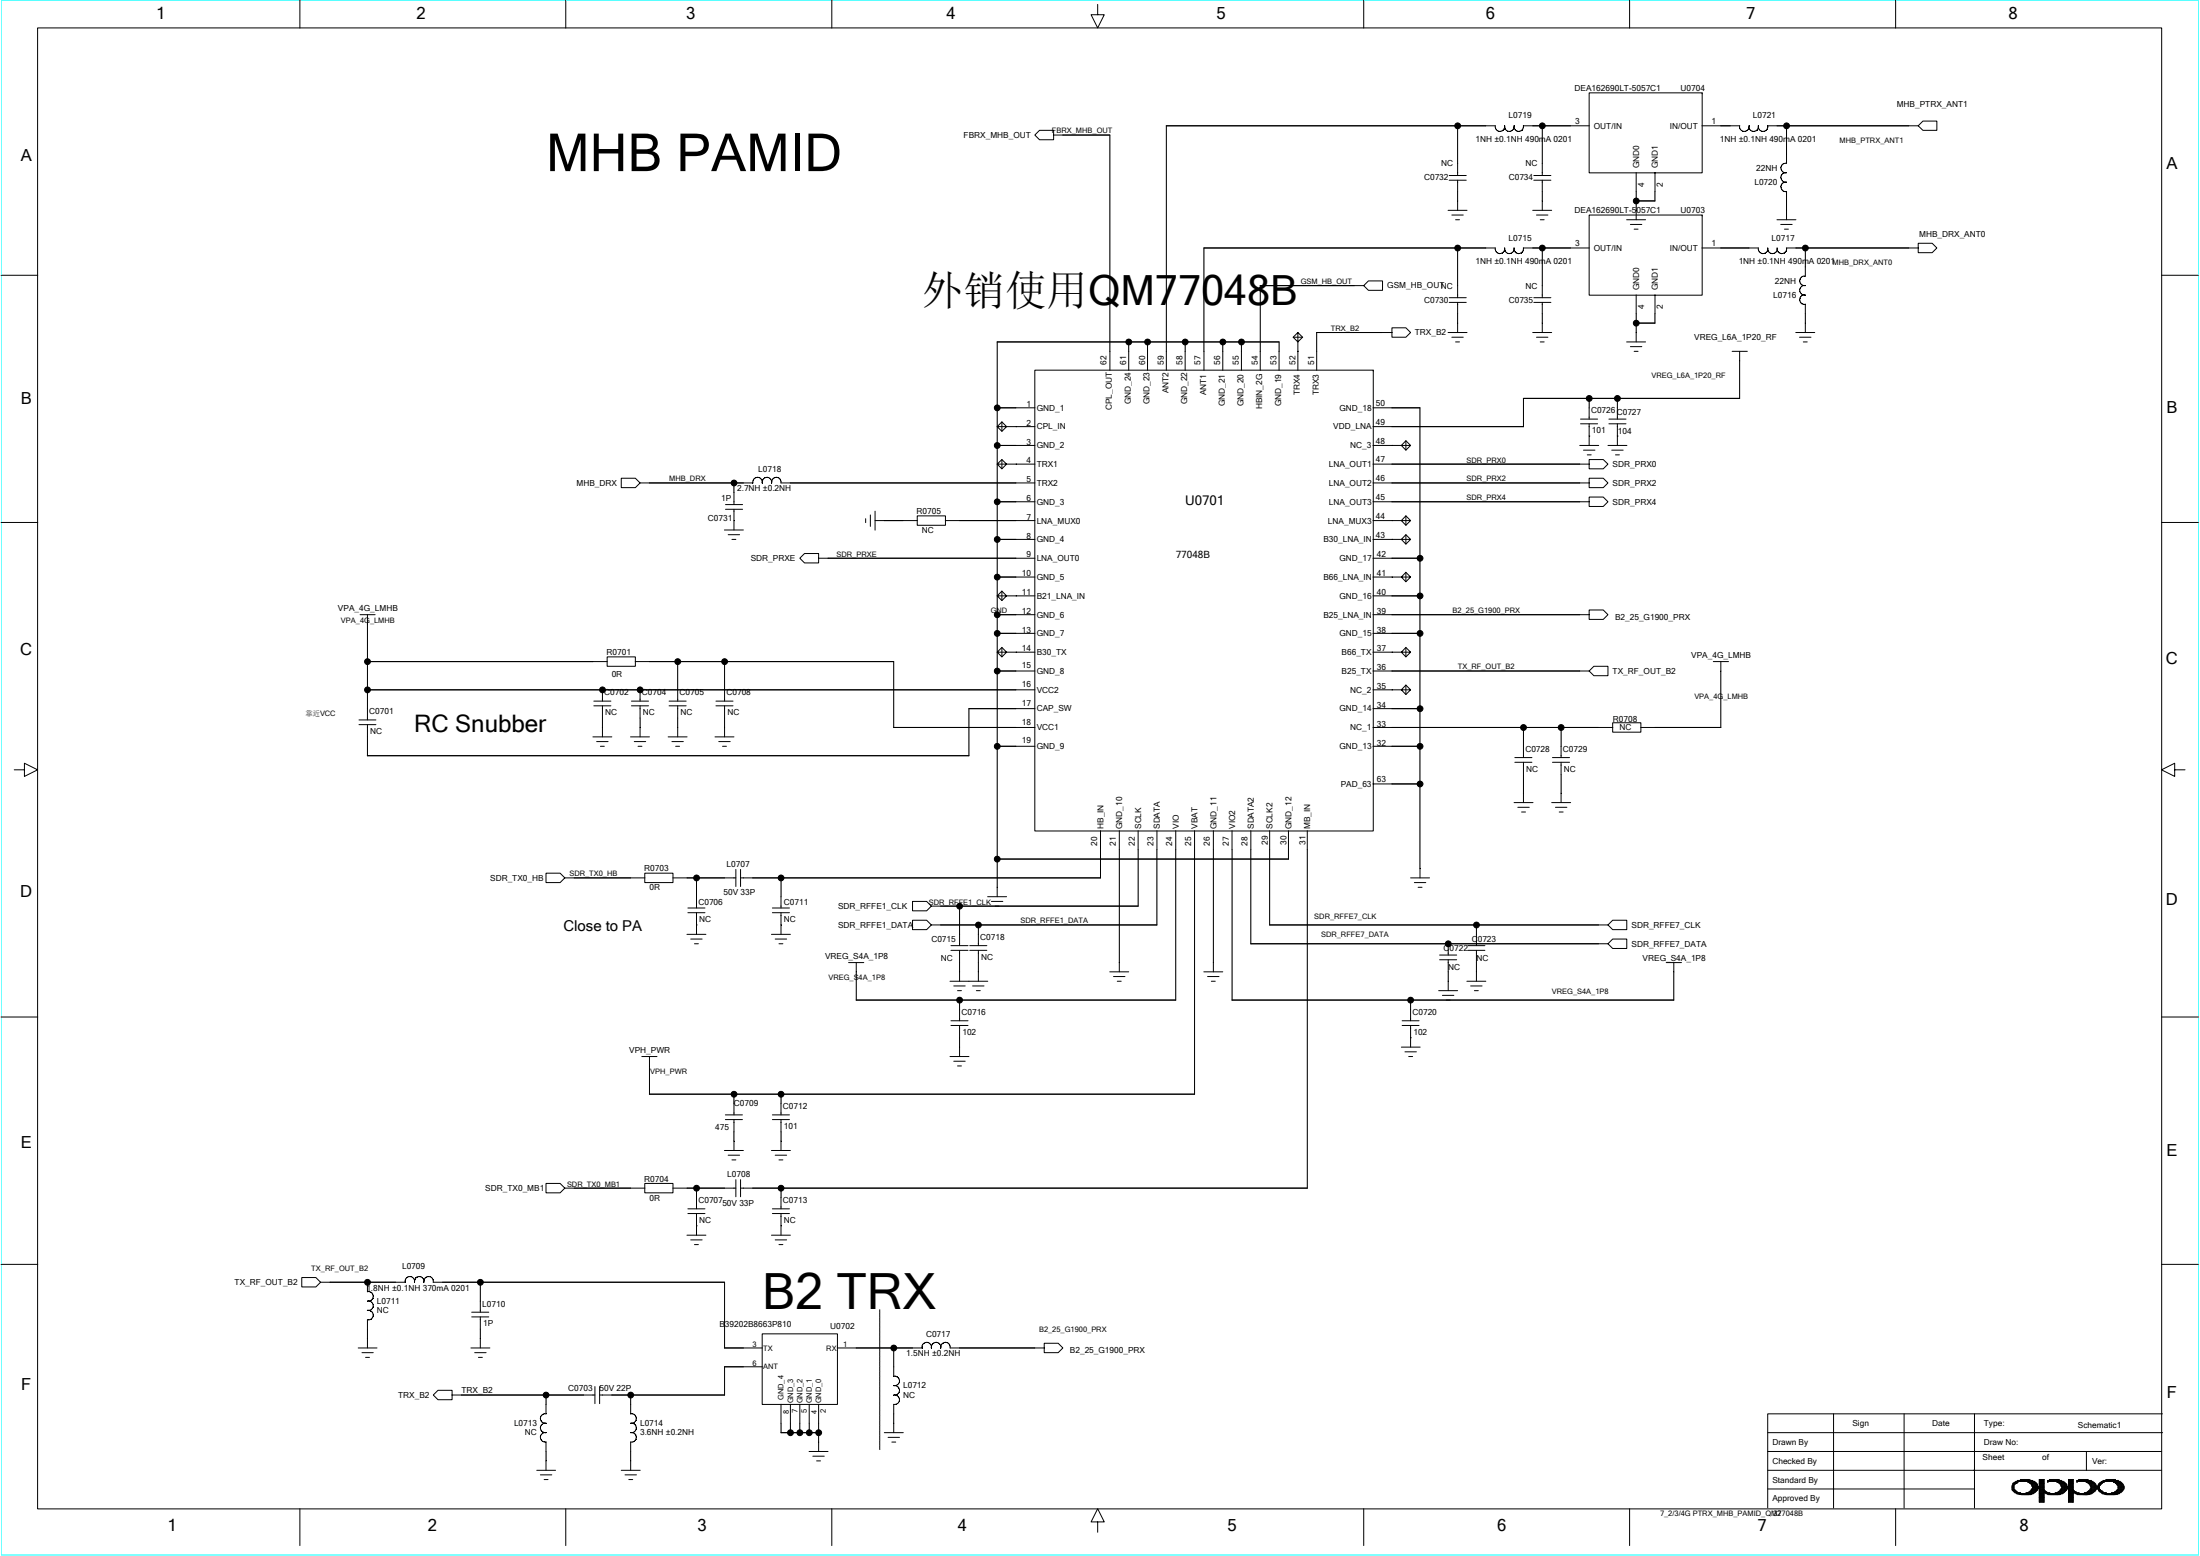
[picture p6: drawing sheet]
<svg xmlns="http://www.w3.org/2000/svg" width="297mm" height="210mm" viewBox="0 0 297 210" stroke-linecap="round" stroke-linejoin="round" font-family="sans-serif">
<path d="M.1 0h296.8v209.8h-296.8z" fill="none" stroke="#0ff" stroke-width=".14"/>
<g fill="none" stroke="#000" stroke-width=".14">
<path d="M40.5 -.1v3.9M76.4 -.1v3.9M112.3 -.1v3.9M184.1 -.1v3.9M220 -.1v3.9M255.9 -.1v3.9M5.1 3.8h286.8v199.8h-286.8zM140.4 17.6h1.9v1.3h-1.9l-.7-.7zM142.2 18.2h7.7v31.8M148.2 .6v1.4h.9l-.9 1.8-.9-1.8h.9M196.8 17v6.7M201.9 17v.2"/>
<path d="M201.9 17h-44.4v33M203.2 17a.64 .64 0 0 1-.6 .7 .64 .64 0 0 1-.7-.6M204.4 17v.2M204.4 17.1a.64 .64 0 0 1-.6 .6 .64 .64 0 0 1-.6-.6M205.7 17h8.9M205.7 17a.64 .64 0 0 1-.5 .7 .64 .64 0 0 1-.8-.6M208.2 17v6.7M214.6 12.5h15.2v10.8h-15.2zM229.8 12.5h.1M236.2 17a.64 .64 0 0 1-.7 .7 .64 .64 0 0 1-.6-.7h-5.1M236.2 17a.64 .64 0 0 0 .6 .7 .64 .64 0 0 0 .6-.7v.2M238.7 17h20.3"/>
<path d="M238.7 17a.64 .64 0 0 1-.6 .7 .64 .64 0 0 1-.7-.6M241.2 17v5.1l-.2-.1M259 17l.6-.7h1.9v1.3h-1.9zM.1 37.1h5M162.5 33.5h39.4M162.6 33.5v16.5M170.2 38.5v11.5M184.1 38.5l.7-.6h1.9v1.3h-1.9zM184.1 38.5h-14M195.5 28.4h2.6M195.7 23.7h2.3M195.7 24.3h2.3"/>
<path d="M196 29h1.6M196.5 29.7h.6M196.8 24.3v4.1M196.8 33.5v6.7M201.9 33.5v.2M203.2 33.4a.64 .64 0 0 1-.6 .8 .64 .64 0 0 1-.7-.6M204.4 33.4v.3M204.4 33.5a.64 .64 0 0 1-.6 .7 .64 .64 0 0 1-.6-.6M205.7 33.5h8.9M205.7 33.4a.64 .64 0 0 1-.5 .8 .64 .64 0 0 1-.8-.6M206.9 28.4h2.6M207.1 23.7h2.3"/>
<path d="M207.1 24.3h2.3M207.5 29h1.5M208 29.7h.5M208.2 24.3v4.1M208.2 33.5v6.7M214.6 29h15.2v10.8h-15.2zM219.6 29.7h2.6M220.1 30.3h1.6M220.6 30.9h.6M220.9 27.1h2.6M220.9 23.3v6.4M220.9 39.8v6.3"/>
<path d="M223.5 23.3v3.8M223.5 39.8v3.8h-2.6M229.8 33.5h7.6M229.8 29h.1M237.4 33.5v.2M237.4 33.6a.64 .64 0 0 0 .7 .6 .64 .64 0 0 0 .6-.7v.2M238.7 33.6a.64 .64 0 0 0 .7 .6 .64 .64 0 0 0 .5-.7v.2M239.9 29.7h2.6M240.4 30.3h1.6M240.9 30.9h.6M241 23.3a.64 .64 0 0 0-.5 .7 .64 .64 0 0 0 .7 .6h-.2M241 24.6a.64 .64 0 0 0-.5 .7 .64 .64 0 0 0 .7 .5"/>
<path d="M241 22a.64 .64 0 0 0-.5 .8 .64 .64 0 0 0 .7 .5h-.2M241.2 33.5h17.8M241.2 25.8v3.9M241.2 33.5a.64 .64 0 0 1-.5 .7 .64 .64 0 0 1-.8-.6M243.8 37.3a.65 .65 0 0 0-.8 .6 .65 .65 0 0 0 .8 .6M243.8 33.5v3.8M243.8 39.8a.64 .64 0 0 0-.8 .6 .64 .64 0 0 0 .8 .7M243.8 38.5a.65 .65 0 0 0-.8 .7 .65 .65 0 0 0 .8 .6M259 32.8h1.9l.6 .7-.6 .6h-1.9zM291.8 37.1h5M134.6 46.1h38.1v3.9M134.6 55h5.1"/>
<path d="M134.6 57.6l.7-.7 .6 .7-.6 .6-.7-.6h5.1M134.6 46.1v74.9M135.3 56.9v1.3M139.7 50h45.7v62.1h-45.7zM152.4 46.1v3.9M154.9 46.1v3.9M160 46.1v3.9M165.1 46.1v3.9M167.6 46.1v3.9M174.6 45.5h1.3M175.2 44.9l.7 .6-.7 .6-.6-.6 .6-.6v1.2M175.2 46.1v3.9"/>
<path d="M177.8 44.9h10.2M177.8 44.9v5.1M185.4 55h6.3v63.5M185.4 50h.1M187.9 44.2h1.9l.7 .7-.7 .6h-1.9zM189.8 59.5v1.2M195.5 44.9h2.6M195.7 40.2h2.3M195.7 40.8h2.3M196 45.5h1.6M196.5 46.1h.6M196.8 40.8v4.1"/>
<path d="M205.7 53.8v3.8h-20.3M206.9 44.9h2.6M207.1 40.2h2.3M207.1 40.8h2.3M207.5 45.5h1.5M208 46.1h.5M208.2 40.8v4.1M213.4 57.2h2.3M213.4 56.6h2.3M214.6 53.8v2.8M214.6 57.2v2.9M217.2 57.2h2.3"/>
<path d="M217.2 56.6h2.3M218.4 53.8v2.8M218.4 57.2v2.9M219.6 46.1h2.6M220.1 46.8h1.6M220.6 47.4h.6M233.9 47.4h2M234.9 47.4v6.4h-29.2M242.5 44.9h2.5M243 45.5h1.5M243.5 46.1h.5M243.8 41v3.9"/>
<path d="M.1 70.5h5M83.9 64.5h1.9l.6 .7-.6 .6h-1.9zM86.4 65.2h15.3M97.8 71.5h2.6M98 68.1h2.3M98 68.7h2.3M98.3 72.2h1.6M98.8 72.8h.6M99.1 65.2v2.9M99.1 68.7v2.8M105.4 65.2h34.3M105.4 65v.2"/>
<path d="M105.4 65a.64 .64 0 0 0-.7-.6 .64 .64 0 0 0-.5 .8 .65 .65 0 0 0-.7-.8 .65 .65 0 0 0-.6 .8 .65 .65 0 0 0-.6-.8 .65 .65 0 0 0-.7 .8M108.6 74.7h1.9v1.3h-1.9l-.6-.7zM116.9 70v.5M117.5 69.5v1.5M118.1 70.3h5.8M118.1 69v2.5M123.8 69.6h3.9v1.3h-3.9zM127.6 70.3h12.1M134.6 67.7h5.1M134.6 60.1h5.1M134.6 77.9h5.1M134.6 72.8h5.1"/>
<path d="M134.6 62.6l.7-.6 .6 .6-.6 .7-.7-.7h5.1M135.3 62v1.3M135.3 79.8v1.2M139.7 75.3h-29.2M185.4 62.6h29.2M185.4 75.3h6.3M185.4 65.2h29.2M185.4 67.7h29.2M185.4 60.1h3.8M185.4 77.9h3.8M185.4 72.8h3.8M185.4 70.3h3.8"/>
<path d="M189.2 77.9h1.3l-.7 .6-.6-.6 .6-.7 .7 .7M189.2 72.8h1.3l-.7 .6-.6-.6 .6-.6 .7 .6M189.2 70.3h1.3l-.7 .6-.6-.6 .6-.7 .7 .7M189.2 60.1h1.3l-.7 .6-.6-.6 .6-.6 .7 .6M189.8 69.6v1.3M189.8 72.1v1.3M189.8 77.2v1.3M213.3 60.1h2.6M213.8 60.7h1.5M214.3 61.4h.5M214.6 62h1.9l.6 .6-.6 .7h-1.9zM214.6 64.5h1.9l.6 .7-.6 .6h-1.9z"/>
<path d="M214.6 67.1h1.9l.6 .6-.6 .6h-1.9zM217.1 60.1h2.6M217.6 60.7h1.6M218.1 61.4h.5M291.8 70.5h5M48.5 97.8h2.3M48.5 97.2h2.3M48.6 83h2M49.6 89.3h32.4M49.6 93.1h90.1M49.6 83v14.2M49.6 97.8v4.2"/>
<path d="M80 99.4h2.6M80.2 95.2h2.3M80.2 94.6h2.3M81.3 93.1v1.5M81.3 95.2v4.2M82 88.6h3.8v1.3h-3.8zM85.1 99.4h2.6M85.3 95.2h2.3M85.3 94.6h2.3M85.8 89.3h34.9v8.9M86.4 93.1v1.5M86.4 95.2v4.2"/>
<path d="M90.2 99.4h2.6M90.3 95.2h2.3M90.3 94.6h2.3M91.5 89.3v5.3M91.5 95.2v4.2M96.5 99.4h2.6M96.7 95.2h2.3M96.7 94.6h2.3M97.8 89.3v5.3M97.8 95.2v4.2M120.6 98.2h19.1M130.8 95.6h8.9"/>
<path d="M130.8 95.6v6.4M134.6 83h5.1M134.6 90.6h5.1M134.6 85.5h5.1M134.6 80.4l.7-.6 .6 .6-.6 .6-.7-.6h5.1M134.6 88l.7-.6 .6 .6-.6 .6-.7-.6h5.1M135.3 87.4v1.2M185.4 83h29.2M185.4 90.6h29.2M185.4 98.2h32.4M185.4 93.1h3.8M185.4 85.5h6.3"/>
<path d="M185.4 80.4h6.3M185.4 95.6h6.3M185.4 88h3.8M189.2 93.1h1.3l-.7 .6-.6-.6 .6-.6 .7 .6M189.2 88h1.3l-.7 .6-.6-.6 .6-.6 .7 .6M189.8 87.4v1.2M189.8 92.4v1.3M205.7 98.2v4M210.8 98.2v4M214.6 90.6l.6-.7h1.9v1.3h-1.9zM214.6 82.3h1.9l.6 .7-.6 .6h-1.9zM217.7 97.5h3.8v1.3h-3.8z"/>
<path d="M221.5 98.2h10.8M231.3 89.3h2.1M232.3 89.3v8.9M1.9 103.9h1.4v-.9l1.8 .9-1.8 .9v-.9M49.6 102h81.2M73.7 117.8h1.9l.7 .7-.7 .6h-1.9zM76.2 118.5h10.9M80.6 100.1h1.5M81.1 100.7h.5M85.6 100.1h1.6M86.1 100.7h.6M87.1 117.8h3.8v1.3h-3.8z"/>
<path d="M90.7 100.1h1.6M90.8 118.5h8.6M91.2 100.7h.6M94 118.5v4M97 100.1h1.6M97.6 100.7h.5M99.4 117.3v2.3M100 117.3v2.3M105.4 118.5v4M134.6 100.7h5.1M148.6 112.1v6.4h-48.6M151.1 112.1v19"/>
<path d="M153.7 112.1v10.2h-28M156.2 112.1v12.7M158.7 112.1v22.9M161.3 112.1v35.6M163.8 112.1v19M166.3 112.1v22.9M168.9 112.1v15.3M171.4 112.1v12.7M174 112.1v3.9l-39.4-.1M176.5 112.1v48.3M185.4 100.7h6.3M185.4 105.8h6.3"/>
<path d="M190.5 118.5h2.5M191 119.1h1.5M191.5 119.7h.5M204.4 108.3h2.6M204.5 102.9h2.3M204.5 102.2h2.3M204.9 108.9h1.6M205.4 109.6h.6M205.7 102.9v5.4M209.5 108.3h2.6M209.6 102.9h2.3M209.6 102.2h2.3"/>
<path d="M210 108.9h1.6M210.5 109.6h.5M210.8 102.9v5.4M293.6 103.9v-.9l-1.8 .9 1.8 .9v-.9h1.4M.1 137.2h5M92.7 126.1h2.6M92.9 123.2h2.3M92.9 122.5h2.3M93.3 126.7h1.5M93.8 127.4h.5M94 123.2v2.9M104.2 126.1h2.5"/>
<path d="M104.3 123.2h2.3M104.3 122.5h2.3M104.7 126.7h1.5M105.2 127.4h.5M105.4 123.2v2.9M114.6 129.9h2M115.6 135h43.1M115.6 129.9v5.1M123.2 121.6h1.9l.6 .7-.6 .6h-1.9zM123.2 124.2h1.9l.6 .6-.6 .7h-1.9zM125.7 124.8h30.5M128.3 132.4h5.1"/>
<path d="M128.4 128.2h2.3M128.4 127.6h2.3M128.4 138.4h2.3M128.4 137.8h2.3M128.8 133.1h1.5M129.3 133.7h.5M129.6 128.2v4.2M129.6 122.3v5.3M129.6 135v2.8M129.6 138.4v4.2M130.9 128.2h2.3M130.9 127.6h2.3"/>
<path d="M131.3 133.1h1.6M131.8 133.7h.6M132.1 124.8v2.8M132.1 128.2v4.2M133.3 121h2.6M133.9 121.6h1.5M149.8 131.1h2.6M150.3 131.8h1.6M150.9 132.4h.5M162.5 131.1h2.6M163 131.8h1.6M163.6 132.4h.5"/>
<path d="M166.3 135h59.7M189.3 138.4h2.3M189.3 137.8h2.3M190.5 135v2.8M190.5 138.4v2.9M194.2 133.7h2.6M194.4 129.5h2.3M194.4 128.9h2.3M194.8 134.3h1.5M195.5 127.4v1.5M195.5 129.5v4.2M198.1 132.4h2.5"/>
<path d="M198.2 128.2h2.3M198.2 127.6h2.3M198.6 133.1h1.5M199.1 133.7h.5M199.3 124.8v2.8M199.3 128.2v4.2M217.1 124.8l.6-.6h1.9v1.3h-1.9zM217.1 127.4l.6-.7h1.9v1.3h-1.9zM217.1 124.8h-45.7M217.1 127.4h-48.2M225 129.9h2M226 129.9v5.1"/>
<path d="M291.8 137.2h5M73.7 159.7h1.9l.7 .6-.7 .7h-1.9zM86.7 142.6h2M87.1 159.7h3.8v1.3h-3.8zM87.7 147.7h73.6M87.7 142.6v5.1M97.8 155.3h2.6M97.9 151.1h2.3M97.9 150.5h2.3M98.3 155.9h1.6M98.8 156.5h.6M99.1 147.7v2.8"/>
<path d="M99.1 151.1v4.2M99.4 159.2v2.3M100 159.2v2.3M104.2 155.3h2.5M104.3 151.1h2.3M104.3 150.5h2.3M104.7 155.9h1.5M105.2 156.5h.5M105.4 147.7v2.8M105.4 151.1v4.2M128.3 142.6h2.5M128.8 143.2h1.5"/>
<path d="M129.3 143.8h.5M189.2 141.3h2.5M189.7 141.9h1.5M190.2 142.6h.5M.1 170.6h5M40.7 172.4h1.9l.7 .6-.7 .7h-1.9zM43.3 173h11.4M49.6 176.8a.64 .64 0 0 1 .8 .6 .64 .64 0 0 1-.8 .7v3.8M49.6 173v1.3M49.6 174.3a.64 .64 0 0 1 .8 .5 .64 .64 0 0 1-.6 .8M49.8 175.6h-.2a.64 .64 0 0 1 .8 .6 .64 .64 0 0 1-.8 .6M56 173a.65 .65 0 0 0-.7-.7 .65 .65 0 0 0-.6 .8"/>
<path d="M56.4 172.3a.65 .65 0 0 1 .8 .7M56.5 172.3a.69 .69 0 0 0-.5 .8M57.7 172.3a.63 .63 0 0 1 .8 .5M57.7 172.3a.69 .69 0 0 0-.5 .8M58.5 172.8v.2h39.3v8.9M63.7 177.7h2.3M63.7 177.1h2.3M64.9 173v4.1M64.9 177.7v4.2M87.1 160.3h-10.9M90.8 160.3h8.6M92.7 166.7h2.6"/>
<path d="M92.9 163.8h2.3M92.9 163.1h2.3M93.3 167.3h1.5M93.8 168h.5M94 163.8v2.9M94 160.3v2.8M100 160.3h76.5M104.2 166.7h2.5M104.3 163.8h2.3M104.3 163.1h2.3M104.7 167.3h1.5M105.2 168h.5"/>
<path d="M105.4 163.8v2.9M105.4 160.3v2.8M118.8 176.7v19M291.8 170.6h5M48.4 181.9h2.5M48.9 182.5h1.5M49.4 183.2h.5M59.1 187.6h1.9v1.3h-1.9l-.6-.6zM61 188.3h19.3M63.6 181.9h2.5M64.1 182.5h1.5M64.6 183.2h.5"/>
<path d="M72.5 198.4h2.5M73 199h1.5M73.5 199.7h.5M73.6 193.3a.65 .65 0 0 0-.6 .8 .65 .65 0 0 0 .7 .5M73.6 193.3h.1M73.7 188.3v2.5M73.7 190.8a.65 .65 0 0 0-.7 .6 .65 .65 0 0 0 .7 .7M73.7 192.1a.65 .65 0 0 0-.7 .6 .65 .65 0 0 0 .7 .6M73.7 194.6v3.8M80.3 187.1v2.3M81 188.3h16.8M81 187.1v2.3"/>
<path d="M83.9 198.4h2.5M84.4 199h1.5M84.9 199.7h.5M85.2 190.8a.64 .64 0 0 1 .7 .5 .64 .64 0 0 1-.6 .8M85.2 188.3v2.5M85.4 193.3h-.2a.64 .64 0 0 1 .7 .6 .64 .64 0 0 1-.6 .7M85.4 194.6h-.2v3.8M85.4 192.1h-.2a.64 .64 0 0 1 .7 .5 .64 .64 0 0 1-.6 .7M97.8 181.9h5.1M102.9 180h10.2v9.5h-10.2zM102.9 184.4h-5.1v3.9M105.4 193.3h5.1"/>
<path d="M105.4 189.5v3.9M106.7 189.5v3.9M108 189.5v3.9M109.2 195.9h2.6M109.3 189.5v3.9M109.7 196.5h1.6M110.3 197.1h.5M110.5 189.5v6.4M113 181.9h11.5M119.4 193.3h2.6M119.9 194h1.6M120.4 194.6h.5"/>
<path d="M120.6 187a.65 .65 0 0 1 .9 .6 .65 .65 0 0 1-.8 .7 .65 .65 0 0 1 .7 .6 .65 .65 0 0 1-.7 .6M120.6 185.7a.65 .65 0 0 1 .8 .5 .65 .65 0 0 1-.5 .8M120.7 181.9v3.8M120.7 189.5v3.8M125.7 181.9a.65 .65 0 0 0-.6-.8 .65 .65 0 0 0-.6 .8M127 181.9a.65 .65 0 0 0-.6-.8 .65 .65 0 0 0-.7 .8M128.3 181.7v.2M128.3 181.7a.64 .64 0 0 0-.7-.5 .64 .64 0 0 0-.6 .7M141 181.3h1.9l.6 .6-.6 .6h-1.9zM141 181.9h-12.7M238.7 198.4h53.2M238.7 195.9h53.2"/>
<path d="M238.7 193.3h53.3M247.6 190.8v12.7M257.1 190.8v12.7M266.6 190.8v12.7M272.2 199.9v.3M272.3 199.9h.5v-.2h1.2v.3M272.3 199.9v.3h-.5v1h.4M272.4 199.8h1.9M272.4 199.8v.2h-.4M272.6 199.8v.1M272.7 199.8v.1M272.9 199.6v.3"/>
<path d="M273.1 199.6v.3M273.2 199.6v.3M273.3 199.6v.3M273.4 199.6v.3M273.6 199.9h1M273.6 199.6v.3M273.7 199.6v.3M273.8 199.6v.4h.9M274.1 199.6v.6M274.2 199.8v.4M274.3 199.8v.6h.8M274.5 199.9v1.7"/>
<path d="M274.6 199.9v1.5M274.7 199.9v1.5h-.9M275.3 199.8h.7M275.3 199.9h.7M275.4 199.6v3.1M275.5 199.6v3.1M275.6 199.6v3.1M275.7 199.6v3.1M275.9 199.6v3.1M276 199.7v3h-.7M276 199.7h-.7M276.5 199.8v.2v-.1h1.1l.2 .1h.2l.3 .6h.1v.3h-.1v.2l-.3 .1v.1l-.5 .1-.1 .2h-.6v-.2h-.4v-.1h-.2l-.2-.2h-.7"/>
<path d="M276.6 199.8v.1M276.7 199.7h1.2v.3M276.8 199.6v.3h-.3M276.9 199.6v.3M277 199.6v.3M277.1 199.6v.3M277.3 199.6v.3M277.4 199.6v.3M277.5 199.9h1M277.5 199.6v.3M277.6 199.6v.3M277.8 199.6v.4"/>
<path d="M278 199.6v.6M278.1 199.8v.4M278.3 199.8h-1.8l.3-.1h1.2v.1h.3l.5 .2v.2l.2 .1v.3h.2v.3h-.2v.2l-.3 .3-.6 .3h-1.6l-.5-.4M278.3 199.8v.6M278.4 199.9v1.7M278.5 199.9v1.5M278.7 199.9v1.5h-1M279.3 199.8h.6M279.3 199.9h.6M279.4 199.6v3.1M279.5 199.6v3.1M279.7 199.6v3.1"/>
<path d="M279.8 199.6v3.1M279.9 199.7v3h-.6v-3h.6M280.4 199.8h1.8M280.4 199.8l.3-.1h1.3v.1h.3l.7 .5 .1 .3v.3h-.1a1.57 1.57 0 0 1-1.9 .8h-.7v-.1l-.5-.2v-.1M280.4 199.8v.2v-.1h1.2a1 1 0 0 1 .6 .7h.1v.3h-.1v.2l-.2 .1v.1l-.5 .1-.2 .2-1-.2v-.1l-.4-.1v-.1h-.6M280.6 199.8v.1M280.7 199.7h1.1v.3M280.7 199.6v.3h-.3M280.8 199.6v.3M280.9 199.6v.3M281.1 199.6v.3M281.2 199.6v.3"/>
<path d="M281.3 199.6v.3M281.5 199.6l-.1 .3h1.1M281.6 199.6v.3M281.7 195.9v2.5M281.7 199.6v.3M282 199.8l-.1 .4h.9v1.1M282.1 199.8v.4M282.2 199.8v.5M282.3 199.8v1.8M282.5 199.9v1.5M282.6 199.9v1.5h-.9M283.7 199.9h.3v-.1h.3v-.1h1.3v.1h.4v.1h.3v.1a.63 .63 0 0 1 .3 1.1v.1l-.5 .2v.2a3.4 3.4 0 0 1-2.1 0l-.5-.3-.2-.2a.63 .63 0 0 1 .4-1.1z"/>
<path d="M283.8 199.9v.3h-.4M284 199.8v.2M284.1 199.8h1.8M284.1 199.8v.2h-.4M284.2 199.8v.1M284.3 199.6v.3h-.5M284.5 199.7h1v.3M284.5 199.6v.3M284.6 199.6v.3M284.7 199.6v.3M284.9 199.6v.3M285 199.6v.3"/>
<path d="M285.1 199.9h1M285.1 199.6v.3M285.2 199.6v.3M285.4 199.6l-.1 .4h1M285.6 199.6v.4M285.7 199.8v.4M285.9 199.8v.6h.7M286 199.8v1.8M286.1 199.9v1.7h-2.3M286.3 199.9v1.5h-1M292 190.8h-53.3v12.7M40.5 203.6v5"/>
<path d="M76.4 203.6v5M112.3 203.6v5M148.2 205.4h.9l-.9-1.8-.9 1.8h.9v1.4M184.1 203.6v5M220 203.6v5M238.7 200.9h27.9M255.9 203.6v5M271.6 200.6h.3M271.6 200.7h.3M271.6 200.8h.3M271.6 200.9h.3M271.6 201.1h.5"/>
<path d="M271.8 200.2l.6-.4 .5-.1h1.1l.1 .1h.4v.1h.2v.1l.3 .2v.1h.1v.3h.1v.3h-.1a1.41 1.41 0 0 1-1.6 .8 2.59 2.59 0 0 1-1.4-.3l-.2-.2-.2-.1v-.5zM271.9 201.3h.4v.3h2.3M271.9 200.2v.2h-.3M271.9 200.9v.4M272 201.4h.4M272.1 200v.3h-.3M272.1 201v.3M272.2 201.2v.2M272.2 200.2h.1l.3-.3h1.1l.6 .4v.3h.2v.3h-.2v.2l-.2 .1v.1l-.5 .1-.2 .2h-.6v-.2h-.2l-.7-.3v-.7zM272.4 201.4v.2M272.6 201.4v.2M272.7 201.4v.3"/>
<path d="M272.8 201.4v.3M272.9 201.5v.2M273.1 201.5v.2M273.2 201.5v.2M273.3 201.5v.2M273.4 201.5v.2M273.6 201.4v.3M273.7 201.4v.3M273.8 201.4v.3M274 201.3v.4h-1.1M274.1 200.2h.9v1h-.8M274.1 201.3v.4"/>
<path d="M274.2 201.2v.5M274.3 200.3h.8M274.3 200.6h.8M274.3 200.9h.8M274.3 200.9v.7M274.4 200.7h.8M274.8 200v1.3h-.7M275.1 200.3v.8h-.9M275.2 200.7v.1h-.8M275.3 200h.7M275.3 200.2h.7M275.3 200.3h.7"/>
<path d="M275.3 201.6h.7M275.3 200.4h.7M275.3 201.7h.7M275.3 201.8h.7M275.3 202h.7M275.3 202.1h.7M275.3 202.2h.7M275.3 202.3h.7M275.3 200.6h.7M275.3 200.7h.7M275.3 200.8h.7M275.3 200.9h.7"/>
<path d="M275.3 201.4h1.1M275.3 201.2h.8v.2M275.3 201.3h.9v.3M275.3 202.5h.7M275.3 202.6h.7M276.2 201.6h2.3M276.4 201.4v.2M276.5 201.4v.2M276.6 201.4v.3M276.8 201.4v.3M276.9 201.5v.2M277 201.5v.2"/>
<path d="M277.1 201.5v.2M277.3 201.5v.2M277.4 201.5v.2M277.5 201.4v.3M277.6 201.4v.3M277.7 200h1M277.8 201.4v.3M277.9 201.3v.4h-1M278 200.2h.9v1h-.8v.5M278 201.3v.4M278.3 200.3h.7M278.3 200.4h.7"/>
<path d="M278.3 200.6h.7M278.3 200.9h.7M278.3 200.9v.7M278.4 200.7h.8v.1h-.8M278.8 200v1.3h-.8M279 200.3v.8h-.9M279.3 200h.6M279.3 200.2h.6M279.3 200.3h.6M279.3 201.6h.6M279.3 200.4h.6M279.3 201.7h.6"/>
<path d="M279.3 201.8h.6M279.3 202h.6M279.3 202.1h.6M279.3 202.2h.6M279.3 202.3h.6M279.3 200.6h.6M279.3 200.7h.6M279.3 200.8h.6M279.3 200.9h.6M279.3 201.2h.8v.2M279.3 201.4h1M279.3 201.3h.9v.1"/>
<path d="M279.3 202.5h.6M279.3 202.6h.6M280.2 201.6h2.3M280.3 201.3v.3M280.4 201.4v.2M280.6 201.4v.3M280.7 201.4v.3M280.9 201.5v.2M281.1 201.5v.2M281.2 201.5v.2M281.3 201.5v.2M281.5 201.4v.3"/>
<path d="M281.6 201.4v.3M281.7 200h.9M281.7 201.4v.3M281.8 201.3v.4h-1v-.2M282.1 201.2h.7M282.1 201.2v.5M282.2 200.3h.8M282.2 200.4h.8M282.2 200.9h.9M282.2 201v.6M282.3 200.6h.8M282.3 200.7h.8"/>
<path d="M282.3 200.8h.8M282.7 200v1.3h-.8l.1 .4M283 200.4v.7h-.8M283.2 200.7h.3M283.2 200.8h.3M283.2 200.9h.3M283.3 200.3h.3M283.3 200.4h.3M283.3 201.1h.3M283.3 200.3v.9M283.4 201.2h.3v.2h.4M283.5 200.2v.4h-.3"/>
<path d="M283.5 200.8v.5M283.6 201.3h.2M283.6 200.3h.1v-.1h.1v-.2l.3-.1h1.3l.2 .1v.2h.1v.1h.2v.1h.1v.5l-.6 .5h-.3l-.1 .2h-.5l-.2-.2-.5-.1-.3-.4v-.5h.1zM283.6 200v.4M283.6 201v.3M283.7 200v.3M283.8 201.2v.4M284 201.3v.3M284.1 201.4v.2M284.2 201.4v.3M284.3 201.4v.3M284.5 201.5v.2"/>
<path d="M284.6 201.5v.2M284.7 201.5v.2M284.9 201.5v.2M285 201.5v.2M285.1 201.4v.3M285.2 201.4v.3M285.4 201.4v.3M285.5 201.3v.4h-1M285.6 200.2h.9v1h-.8v.5M285.6 201.3h.8M285.6 201.3v.4M285.9 200.3h.7"/>
<path d="M285.9 201v.7M286 200.6h.8M286 200.7h.8M286 200.8h.8M286.4 200v1.4M286.6 200.3v.8h-.7M286.8 200.5v.4h-.8"/>
<circle cx="196.8" cy="17" r=".39"/>
<circle cx="208.2" cy="17" r=".39"/>
<circle cx="241.2" cy="17" r=".39"/>
<circle cx="196.8" cy="33.5" r=".39"/>
<circle cx="208.2" cy="33.5" r=".39"/>
<circle cx="220.9" cy="27.1" r=".39"/>
<circle cx="243.8" cy="33.5" r=".39"/>
<circle cx="134.6" cy="55" r=".39"/>
<circle cx="152.4" cy="46.2" r=".39"/>
<circle cx="154.9" cy="46.2" r=".39"/>
<circle cx="160" cy="46.2" r=".39"/>
<circle cx="165.1" cy="46.2" r=".39"/>
<circle cx="167.6" cy="46.2" r=".39"/>
<circle cx="214.6" cy="53.8" r=".39"/>
<circle cx="218.4" cy="53.8" r=".39"/>
<circle cx="220.9" cy="43.6" r=".39"/>
<circle cx="99.1" cy="65.2" r=".39"/>
<circle cx="134.6" cy="67.7" r=".39"/>
<circle cx="134.6" cy="77.9" r=".39"/>
<circle cx="134.6" cy="60.1" r=".39"/>
<circle cx="134.6" cy="72.8" r=".39"/>
<circle cx="191.7" cy="75.3" r=".39"/>
<circle cx="49.6" cy="93.1" r=".39"/>
<circle cx="49.6" cy="89.3" r=".39"/>
<circle cx="81.3" cy="93.1" r=".39"/>
<circle cx="86.4" cy="93.1" r=".39"/>
<circle cx="91.5" cy="89.3" r=".39"/>
<circle cx="97.8" cy="89.3" r=".39"/>
<circle cx="134.6" cy="85.5" r=".39"/>
<circle cx="134.6" cy="83" r=".39"/>
<circle cx="134.6" cy="90.6" r=".39"/>
<circle cx="191.7" cy="80.4" r=".39"/>
<circle cx="191.7" cy="85.5" r=".39"/>
<circle cx="191.7" cy="95.6" r=".39"/>
<circle cx="205.7" cy="98.2" r=".39"/>
<circle cx="210.8" cy="98.2" r=".39"/>
<circle cx="94" cy="118.5" r=".39"/>
<circle cx="105.5" cy="118.5" r=".39"/>
<circle cx="134.6" cy="115.9" r=".39"/>
<circle cx="134.6" cy="100.7" r=".39"/>
<circle cx="191.7" cy="100.7" r=".39"/>
<circle cx="191.7" cy="105.8" r=".39"/>
<circle cx="129.6" cy="135" r=".39"/>
<circle cx="129.6" cy="122.3" r=".39"/>
<circle cx="132.1" cy="124.8" r=".39"/>
<circle cx="190.5" cy="135" r=".39"/>
<circle cx="195.5" cy="127.4" r=".39"/>
<circle cx="199.4" cy="124.8" r=".39"/>
<circle cx="99.1" cy="147.7" r=".39"/>
<circle cx="105.5" cy="147.7" r=".39"/>
<circle cx="49.6" cy="173" r=".39"/>
<circle cx="64.9" cy="173" r=".39"/>
<circle cx="94" cy="160.3" r=".39"/>
<circle cx="105.5" cy="160.3" r=".39"/>
<circle cx="73.7" cy="188.3" r=".39"/>
<circle cx="85.2" cy="188.3" r=".39"/>
<circle cx="106.7" cy="193.3" r=".39"/>
<circle cx="108" cy="193.3" r=".39"/>
<circle cx="109.3" cy="193.3" r=".39"/>
<circle cx="110.5" cy="193.3" r=".39"/>
<circle cx="120.7" cy="181.9" r=".39"/>
</g>
<g fill="#000">
<path d="M207 17h1.2zM232.3 17h1.3zM239.9 17h1.3zM196.8 25.8v1.3zM207 33.5h1.2zM208.2 25.8v1.3zM220.9 25.8v1.3zM220.9 27.1v1.3zM223.5 25.8v1.3zM241.2 27.1v1.3zM242.5 33.5h1.3zM152.4 46.1v1.3z"/>
<path d="M154.9 46.1v1.3zM160 46.1v1.3zM165.1 46.1v1.3zM167.6 46.1v1.3zM172.7 46.1v1.3zM196.8 42.3v1.3zM208.2 42.3v1.3zM214.6 53.8v1.2zM218.4 53.8v1.2zM220.9 42.3v1.3zM220.9 43.6v1.3zM223.5 42.3v1.3z"/>
<path d="M243.8 42.3v1.3zM99.1 65.2h1.3zM99.1 65.2v1.2zM81.3 96.9v1.3zM86.4 96.9v1.3zM91.5 96.9v1.3zM97.8 96.9v1.3zM92.8 118.5h1.2zM174 114.7v1.2zM129.6 129.9v1.2zM129.6 135v1.2zM132.1 129.9v1.2z"/>
<path d="M132.1 124.8v1.3zM190.5 135v1.2zM195.5 131.1v1.3zM199.3 129.9v1.2zM199.3 124.8v1.3zM99.1 152.7v1.3zM99.1 147.7v1.2zM105.4 152.7v1.3zM105.4 147.7v1.2zM129.6 140v1.3zM49.6 179.4v1.2zM64.9 179.4v1.2z"/>
<path d="M92.8 160.3h1.2zM94 160.3v1.3zM105.4 160.3v1.3zM73.7 195.9v1.2zM73.7 188.3v1.2zM85.2 195.9v1.2zM85.2 188.3v1.2zM105.4 192.1v1.2zM105.4 193.3h1.3zM106.7 192.1v1.2zM106.7 193.3h1.3zM108 192.1v1.2z"/>
<path d="M108 193.3h1.3zM109.3 192.1v1.2zM109.3 193.3h1.2zM110.5 192.1v1.2zM110.5 193.3v1.3zM120.7 190.8v1.3z"/>
</g>
<g fill="#000">
<circle cx="196.8" cy="17" r=".4"/>
<circle cx="208.2" cy="17" r=".4"/>
<circle cx="241.2" cy="17" r=".4"/>
<circle cx="196.8" cy="33.5" r=".4"/>
<circle cx="208.2" cy="33.5" r=".4"/>
<circle cx="220.9" cy="27.1" r=".4"/>
<circle cx="243.8" cy="33.5" r=".4"/>
<circle cx="134.6" cy="55" r=".4"/>
<circle cx="152.4" cy="46.1" r=".4"/>
<circle cx="154.9" cy="46.1" r=".4"/>
<circle cx="160" cy="46.1" r=".4"/>
<circle cx="165.1" cy="46.1" r=".4"/>
<circle cx="167.6" cy="46.1" r=".4"/>
<circle cx="214.6" cy="53.8" r=".4"/>
<circle cx="218.4" cy="53.8" r=".4"/>
<circle cx="220.9" cy="43.6" r=".4"/>
<circle cx="99.1" cy="65.2" r=".4"/>
<circle cx="134.6" cy="72.8" r=".4"/>
<circle cx="134.6" cy="67.7" r=".4"/>
<circle cx="134.6" cy="77.9" r=".4"/>
<circle cx="134.6" cy="60.1" r=".4"/>
<circle cx="191.7" cy="75.3" r=".4"/>
<circle cx="49.6" cy="93.1" r=".4"/>
<circle cx="49.6" cy="89.3" r=".4"/>
<circle cx="81.3" cy="93.1" r=".4"/>
<circle cx="86.4" cy="93.1" r=".4"/>
<circle cx="91.5" cy="89.3" r=".4"/>
<circle cx="97.8" cy="89.3" r=".4"/>
<circle cx="134.6" cy="90.6" r=".4"/>
<circle cx="134.6" cy="83" r=".4"/>
<circle cx="134.6" cy="85.5" r=".4"/>
<circle cx="191.7" cy="95.6" r=".4"/>
<circle cx="191.7" cy="80.4" r=".4"/>
<circle cx="191.7" cy="85.5" r=".4"/>
<circle cx="205.7" cy="98.2" r=".4"/>
<circle cx="210.8" cy="98.2" r=".4"/>
<circle cx="94" cy="118.5" r=".4"/>
<circle cx="105.5" cy="118.5" r=".4"/>
<circle cx="134.6" cy="115.9" r=".4"/>
<circle cx="134.6" cy="100.7" r=".4"/>
<circle cx="191.7" cy="100.7" r=".4"/>
<circle cx="191.7" cy="105.8" r=".4"/>
<circle cx="129.6" cy="135" r=".4"/>
<circle cx="129.6" cy="122.3" r=".4"/>
<circle cx="132.1" cy="124.8" r=".4"/>
<circle cx="190.5" cy="135" r=".4"/>
<circle cx="195.5" cy="127.4" r=".4"/>
<circle cx="199.3" cy="124.8" r=".4"/>
<circle cx="99.1" cy="147.7" r=".4"/>
<circle cx="105.5" cy="147.7" r=".4"/>
<circle cx="49.6" cy="173" r=".4"/>
<circle cx="64.9" cy="173" r=".4"/>
<circle cx="94" cy="160.3" r=".4"/>
<circle cx="105.5" cy="160.3" r=".4"/>
<circle cx="73.7" cy="188.3" r=".4"/>
<circle cx="85.2" cy="188.3" r=".4"/>
<circle cx="106.7" cy="193.3" r=".4"/>
<circle cx="108" cy="193.3" r=".4"/>
<circle cx="109.3" cy="193.3" r=".4"/>
<circle cx="110.5" cy="193.3" r=".4"/>
<circle cx="120.7" cy="181.9" r=".4"/>
</g>
<text font-size="7.1" x="73.7" y="23.1">MHB PAMID</text>
<text font-size="6.7" x="102.9" y="176.7">B2 TRX</text>
<text font-size="5.6" x="124.5" y="41.1">外销使用QM77048B</text>
<text font-size="3.3" x="55.9" y="98.7">RC Snubber</text>
<g font-size="2.2">
<text x="21.1" y="2.5">1</text>
<text x="56.2" y="2.5">2</text>
<text x="92.7" y="2.5">3</text>
<text x="127.8" y="2.5">4</text>
<text x="164.2" y="2.5">5</text>
<text x="200.6" y="2.5">6</text>
<text x="235.8" y="2.5">7</text>
<text x="271.2" y="2.5">8</text>
<text x="2.8" y="21.7">A</text>
<text x="292.5" y="22.8">A</text>
<text x="2.8" y="54.6">B</text>
<text x="292.5" y="55.7">B</text>
<text x="2.7" y="88.4">C</text>
<text x="292.4" y="89.6">C</text>
<text x="2.7" y="121.1">D</text>
<text x="292.4" y="122.2">D</text>
<text x="2.8" y="154.9">E</text>
<text x="292.5" y="156.1">E</text>
<text x="2.9" y="187.5">F</text>
<text x="292.6" y="188.7">F</text>
<text x="22.6" y="206.6">1</text>
<text x="57.8" y="206.6">2</text>
<text x="94.2" y="206.6">3</text>
<text x="129.3" y="206.6">4</text>
<text x="165.7" y="206.6">5</text>
<text x="202.2" y="206.6">6</text>
<text x="237.3" y="206.6">7</text>
<text x="272.7" y="206.6">8</text>
</g>
<text font-size="2" x="76.1" y="125.7">Close to PA</text>
<text font-size="1.8" x="160" y="68.1">U0701</text>
<text font-size="1.3" x="158.7" y="75.3">77048B</text>
<g font-size="1.1">
<text x="203.7" y="16">L0719</text>
<text x="212.6" y="12.3">DEA162690LT-5057C1</text>
<text x="212.7" y="16.7">3</text>
<text x="215.2" y="17.4">OUT/IN</text>
<text x="225.4" y="17.4">IN/OUT</text>
<text x="226.9" y="12.3">U0704</text>
<text x="231.1" y="16.7">1</text>
<text x="236.7" y="16">L0721</text>
<text x="256.1" y="14.5">MHB_PTRX_ANT1</text>
<text x="130.1" y="18.6">FBRX_MHB_OUT</text>
<text x="194.6" y="22.4">NC</text>
<text x="199.2" y="19.1">1NH ±0.1NH 490mA 0201</text>
<text x="206" y="22.4">NC</text>
<text x="221.3" y="22.7" transform="rotate(-90 221.3 22.7)">GND0</text>
<text x="223.9" y="22.7" transform="rotate(-90 223.9 22.7)">GND1</text>
<text x="232.2" y="19.1">1NH ±0.1NH 490mA 0201</text>
<text x="237.1" y="23.1">22NH</text>
<text x="192.3" y="24.3">C0732</text>
<text x="203.7" y="24.3">C0734</text>
<text x="212.6" y="28.8">DEA162690LT-5057C1</text>
<text x="222" y="25.2" transform="rotate(-90 222 25.2)">4</text>
<text x="224.5" y="25.2" transform="rotate(-90 224.5 25.2)">2</text>
<text x="226.9" y="28.8">U0703</text>
<text x="236.9" y="25">L0720</text>
<text x="199.2" y="35.6">1NH ±0.1NH 490mA 0201</text>
<text x="203.7" y="32.5">L0715</text>
<text x="212.7" y="33.2">3</text>
<text x="215.2" y="33.8">OUT/IN</text>
<text x="225.4" y="33.8">IN/OUT</text>
<text x="231.1" y="33.2">1</text>
<text x="234.8" y="35.6">1NH ±0.1NH 490mA 0201MHB_DRX_ANT0</text>
<text x="239.2" y="32.5">L0717</text>
<text x="259.1" y="31.9">MHB_DRX_ANT0</text>
<text x="187.3" y="38.9">GSM_HB_OUTNC</text>
<text x="192.3" y="40.8">C0730</text>
<text x="203.7" y="40.8">C0735</text>
<text x="206" y="38.9">NC</text>
<text x="221.3" y="39.2" transform="rotate(-90 221.3 39.2)">GND0</text>
<text x="222" y="41.7" transform="rotate(-90 222 41.7)">4</text>
<text x="223.9" y="39.2" transform="rotate(-90 223.9 39.2)">GND1</text>
<text x="224.5" y="41.7" transform="rotate(-90 224.5 41.7)">2</text>
<text x="239.4" y="40.2">L0716</text>
<text x="239.6" y="38.3">22NH</text>
<text x="191" y="45.3">TRX_B2</text>
<text x="228.7" y="45.9">VREG_L6A_1P20_RF</text>
<text x="149.4" y="49.2" transform="rotate(-90 149.4 49.2)">62</text>
<text x="152.1" y="49.2" transform="rotate(-90 152.1 49.2)">61</text>
<text x="154.6" y="49.2" transform="rotate(-90 154.6 49.2)">60</text>
<text x="157.1" y="49.2" transform="rotate(-90 157.1 49.2)">59</text>
<text x="157.8" y="53.1" transform="rotate(-90 157.8 53.1)">ANT2</text>
<text x="159.7" y="49.2" transform="rotate(-90 159.7 49.2)">58</text>
<text x="162.1" y="49.2" transform="rotate(-90 162.1 49.2)">57</text>
<text x="162.8" y="53.3" transform="rotate(-90 162.8 53.3)">ANT1</text>
<text x="164.8" y="49.2" transform="rotate(-90 164.8 49.2)">56</text>
<text x="167.3" y="49.2" transform="rotate(-90 167.3 49.2)">55</text>
<text x="169.8" y="49.2" transform="rotate(-90 169.8 49.2)">54</text>
<text x="172.4" y="49.2" transform="rotate(-90 172.4 49.2)">53</text>
<text x="174.9" y="49.2" transform="rotate(-90 174.9 49.2)">52</text>
<text x="175.5" y="53.3" transform="rotate(-90 175.5 53.3)">TRX4</text>
<text x="177.4" y="49.2" transform="rotate(-90 177.4 49.2)">51</text>
<text x="178.1" y="53.3" transform="rotate(-90 178.1 53.3)">TRX3</text>
<text x="138.6" y="57.5">2</text>
<text x="138.6" y="54.9">1</text>
<text x="140" y="55.4">GND_1</text>
<text x="140" y="58">CPL_IN</text>
<text x="150.1" y="55.4" transform="rotate(-90 150.1 55.4)">CPL_OUT</text>
<text x="152.7" y="54.6" transform="rotate(-90 152.7 54.6)">GND_24</text>
<text x="155.2" y="54.6" transform="rotate(-90 155.2 54.6)">GND_23</text>
<text x="160.3" y="54.6" transform="rotate(-90 160.3 54.6)">GND_22</text>
<text x="165.4" y="54.8" transform="rotate(-90 165.4 54.8)">GND_21</text>
<text x="167.9" y="54.8" transform="rotate(-90 167.9 54.8)">GND_20</text>
<text x="170.4" y="55.2" transform="rotate(-90 170.4 55.2)">HBIN_2G</text>
<text x="173" y="54.8" transform="rotate(-90 173 54.8)">GND_19</text>
<text x="180" y="58">VDD_LNA</text>
<text x="180.8" y="55.4">GND_18</text>
<text x="185.8" y="54.8">50</text>
<text x="185.8" y="57.3">49</text>
<text x="185.8" y="59.9">48</text>
<text x="214.8" y="55.8">C0726C0727</text>
<text x="214.9" y="58.5">101</text>
<text x="218.4" y="58.6">104</text>
<text x="77.8" y="65.6">MHB_DRX</text>
<text x="102.4" y="63.7">L0718</text>
<text x="138.6" y="65.1">5</text>
<text x="138.6" y="62.5">4</text>
<text x="138.6" y="60">3</text>
<text x="140" y="60.5">GND_2</text>
<text x="140" y="63">TRX1</text>
<text x="140" y="65.6">TRX2</text>
<text x="179.4" y="65.6">LNA_OUT2</text>
<text x="179.4" y="63">LNA_OUT1</text>
<text x="182.3" y="60.5">NC_3</text>
<text x="185.8" y="62.4">47</text>
<text x="185.8" y="64.9">46</text>
<text x="217.7" y="63">SDR_PRX0</text>
<text x="217.7" y="65.6">SDR_PRX2</text>
<text x="95.6" y="70.3">C0731</text>
<text x="97.4" y="67.6">1P</text>
<text x="99.5" y="66.2">2.7NH ±0.2NH</text>
<text x="123.8" y="69.4">R0705</text>
<text x="124.5" y="71.9">NC</text>
<text x="138.6" y="70.1">7</text>
<text x="138.6" y="67.6">6</text>
<text x="140" y="68.1">GND_3</text>
<text x="140" y="70.7">LNA_MUX0</text>
<text x="179.3" y="70.7">LNA_MUX3</text>
<text x="179.4" y="68.1">LNA_OUT3</text>
<text x="185.8" y="70">44</text>
<text x="185.8" y="67.5">45</text>
<text x="217.7" y="68.1">SDR_PRX4</text>
<text x="101.4" y="75.7">SDR_PRXE</text>
<text x="138" y="77.8">10</text>
<text x="138.6" y="75.2">9</text>
<text x="138.6" y="72.7">8</text>
<text x="140" y="73.2">GND_4</text>
<text x="140" y="75.7">LNA_OUT0</text>
<text x="178.7" y="73.2">B30_LNA_IN</text>
<text x="180.8" y="75.7">GND_17</text>
<text x="185.8" y="72.5">43</text>
<text x="185.9" y="75.2">42</text>
<text x="185.9" y="77.8">41</text>
<text x="45.6" y="82.4">VPA_4G_LMHB</text>
<text x="138" y="82.8">12</text>
<text x="138" y="80.3">11</text>
<text x="140" y="78.3">GND_5</text>
<text x="140" y="80.8">B21_LNA_IN</text>
<text x="140" y="83.4">GND_6</text>
<text x="178.7" y="83.4">B25_LNA_IN</text>
<text x="178.7" y="78.3">B66_LNA_IN</text>
<text x="180.8" y="80.8">GND_16</text>
<text x="185.9" y="80.3">40</text>
<text x="185.9" y="82.8">39</text>
<text x="218.1" y="83.7">B2_25_G1900_PRX</text>
<text x="81.9" y="88.4">R0701</text>
<text x="138" y="87.9">14</text>
<text x="138" y="85.4">13</text>
<text x="140" y="85.9">GND_7</text>
<text x="140" y="88.4">B30_TX</text>
<text x="180.8" y="85.9">GND_15</text>
<text x="181.1" y="88.4">B66_TX</text>
<text x="185.9" y="85.4">38</text>
<text x="185.9" y="87.9">37</text>
<text x="228.3" y="88.8">VPA_4G_LMHB</text>
<text x="81.6" y="93.9">C0702</text>
<text x="82.6" y="91.3">0R</text>
<text x="86.7" y="93.9">C0704</text>
<text x="91.8" y="93.9">C0705</text>
<text x="98.1" y="93.9">C0708</text>
<text x="138" y="95.2">17</text>
<text x="138" y="92.7">16</text>
<text x="138" y="90.2">15</text>
<text x="140" y="91">GND_8</text>
<text x="140" y="93.5">VCC2</text>
<text x="181.1" y="91">B25_TX</text>
<text x="182.3" y="93.5">NC_2</text>
<text x="185.9" y="90.4">36</text>
<text x="185.9" y="93">35</text>
<text x="185.9" y="95.5">34</text>
<text x="217.7" y="91">TX_RF_OUT_B2</text>
<text x="49.9" y="96.4">C0701</text>
<text x="50" y="99.1">NC</text>
<text x="81.7" y="96.5">NC</text>
<text x="86.8" y="96.5">NC</text>
<text x="91.9" y="96.5">NC</text>
<text x="98.2" y="96.5">NC</text>
<text x="138" y="100.3">19</text>
<text x="138" y="97.8">18</text>
<text x="140" y="96">CAP_SW</text>
<text x="140" y="98.6">VCC1</text>
<text x="140" y="101.1">GND_9</text>
<text x="180.8" y="101.1">GND_13</text>
<text x="180.8" y="96">GND_14</text>
<text x="182.3" y="98.6">NC_1</text>
<text x="185.9" y="98.1">33</text>
<text x="185.9" y="100.6">32</text>
<text x="205.9" y="101.5">C0728</text>
<text x="211" y="101.5">C0729</text>
<text x="217.8" y="97.4">R0708</text>
<text x="218.7" y="98.6">NC</text>
<text x="181" y="106.2">PAD_63</text>
<text x="185.9" y="105.5">63</text>
<text x="206.1" y="104.1">NC</text>
<text x="211.2" y="104.1">NC</text>
<text x="149" y="111.9" transform="rotate(-90 149 111.9)">HB_IN</text>
<text x="151.5" y="111.9" transform="rotate(-90 151.5 111.9)">GND_10</text>
<text x="154.1" y="111.9" transform="rotate(-90 154.1 111.9)">SCLK</text>
<text x="156.6" y="111.9" transform="rotate(-90 156.6 111.9)">SDATA</text>
<text x="159.1" y="111.9" transform="rotate(-90 159.1 111.9)">VIO</text>
<text x="161.7" y="111.9" transform="rotate(-90 161.7 111.9)">VBAT</text>
<text x="164.2" y="111.9" transform="rotate(-90 164.2 111.9)">GND_11</text>
<text x="166.7" y="111.9" transform="rotate(-90 166.7 111.9)">VIO2</text>
<text x="169.3" y="111.9" transform="rotate(-90 169.3 111.9)">SDATA2</text>
<text x="171.8" y="111.9" transform="rotate(-90 171.8 111.9)">SCLK2</text>
<text x="174.4" y="111.9" transform="rotate(-90 174.4 111.9)">GND_12</text>
<text x="176.9" y="111.9" transform="rotate(-90 176.9 111.9)">MB_IN</text>
<text x="66.2" y="118.9">SDR_TX0_HB</text>
<text x="87" y="117.6">R0703</text>
<text x="98.1" y="117">L0707</text>
<text x="148.1" y="114.2" transform="rotate(-90 148.1 114.2)">20</text>
<text x="150.7" y="114.2" transform="rotate(-90 150.7 114.2)">21</text>
<text x="153.2" y="114.2" transform="rotate(-90 153.2 114.2)">22</text>
<text x="155.7" y="114.2" transform="rotate(-90 155.7 114.2)">23</text>
<text x="158.3" y="114.2" transform="rotate(-90 158.3 114.2)">24</text>
<text x="160.8" y="114.2" transform="rotate(-90 160.8 114.2)">25</text>
<text x="163.4" y="114.2" transform="rotate(-90 163.4 114.2)">26</text>
<text x="165.9" y="114.2" transform="rotate(-90 165.9 114.2)">27</text>
<text x="168.4" y="114.2" transform="rotate(-90 168.4 114.2)">28</text>
<text x="171.2" y="114" transform="rotate(-90 171.2 114)">29</text>
<text x="173.7" y="114" transform="rotate(-90 173.7 114)">30</text>
<text x="176.3" y="114" transform="rotate(-90 176.3 114)">31</text>
<text x="87.7" y="120.1">0R</text>
<text x="94.3" y="122.2">C0706</text>
<text x="94.4" y="124.4">NC</text>
<text x="97.7" y="120.8">50V 33P</text>
<text x="105.8" y="122.2">C0711</text>
<text x="105.8" y="124.4">NC</text>
<text x="113.2" y="122.7">SDR_RFFE1_CLK</text>
<text x="113.2" y="125.2">SDR_RFFE1_DATA</text>
<text x="220.3" y="125.2">SDR_RFFE7_CLK</text>
<text x="111.4" y="129.4">VREG_S4A_1P8</text>
<text x="125.7" y="127.1">C0715</text>
<text x="127" y="129.6">NC</text>
<text x="132.4" y="126.9">C0718</text>
<text x="132.5" y="129.5">NC</text>
<text x="194.9" y="128.4">C0722</text>
<text x="195.5" y="130.9">NC</text>
<text x="198.7" y="127.1">C0723</text>
<text x="199.3" y="129.6">NC</text>
<text x="220.3" y="127.8">SDR_RFFE7_DATA</text>
<text x="221.8" y="129.7">VREG_S4A_1P8</text>
<text x="129.8" y="137">C0716</text>
<text x="190.7" y="137">C0720</text>
<text x="85" y="142.1">VPH_PWR</text>
<text x="129.9" y="139.7">102</text>
<text x="190.8" y="139.7">102</text>
<text x="99.1" y="149.3">C0709</text>
<text x="105.7" y="149.7">C0712</text>
<text x="96.6" y="152.5">475</text>
<text x="105.8" y="152.4">101</text>
<text x="65.5" y="160.7">SDR_TX0_MB1</text>
<text x="87" y="159.4">R0704</text>
<text x="98.2" y="158.8">L0708</text>
<text x="87.7" y="162">0R</text>
<text x="94.3" y="162.4">C0707</text>
<text x="94.4" y="165">NC</text>
<text x="97.5" y="162.8">50V 33P</text>
<text x="105.7" y="162.4">C0713</text>
<text x="105.8" y="165">NC</text>
<text x="31.7" y="173.4">TX_RF_OUT_B2</text>
<text x="54.3" y="171.3">L0709</text>
<text x="49.5" y="174.2">1.8NH ±0.1NH 370mA 0201</text>
<text x="50.9" y="176">L0711</text>
<text x="50.9" y="177.2">NC</text>
<text x="65.1" y="176.3">L0710</text>
<text x="65.2" y="179">1P</text>
<text x="97.1" y="179.1">B39202B8663P810</text>
<text x="112.1" y="179.4">U0702</text>
<text x="122.4" y="182.9">1.5NH ±0.2NH</text>
<text x="125" y="180.4">C0717</text>
<text x="144.5" y="182.6">B2_25_G1900_PRX</text>
<text x="53.8" y="188.6">TRX_B2</text>
<text x="62.3" y="188">TRX_B2</text>
<text x="76.7" y="187.7">C0703</text>
<text x="80.9" y="187.7">50V 22P</text>
<text x="121.9" y="187.4">L0712</text>
<text x="121.9" y="188.6">NC</text>
<text x="69.4" y="192.4">L0713</text>
<text x="70.9" y="193.7">NC</text>
<text x="86.4" y="192.4">L0714</text>
<text x="86.4" y="193.7">3.6NH ±0.2NH</text>
<text x="239.3" y="195">Drawn By</text>
<text x="239.3" y="197.5">Checked By</text>
<text x="250.1" y="192.4">Sign</text>
<text x="260.9" y="192.4">Date</text>
<text x="267.7" y="197">Sheet</text>
<text x="267.9" y="192.4">Type:</text>
<text x="267.9" y="195">Draw No:</text>
<text x="275.7" y="197">of</text>
<text x="280.6" y="192.7">Schematic1</text>
<text x="282.5" y="197.5">Ver:</text>
<text x="239.3" y="200.1">Standard By</text>
<text x="239.3" y="202.6">Approved By</text>
</g>
<g font-size="1">
<text x="142" y="18">FBRX_MHB_OUT</text>
<text x="248.4" y="19.3">MHB_PTRX_ANT1</text>
<text x="175.6" y="38.3">GSM_HB_OUT</text>
<text x="179.7" y="44.7">TRX_B2</text>
<text x="223" y="51">VREG_L6A_1P20_RF</text>
<text x="90.4" y="65">MHB_DRX</text>
<text x="198" y="62.4">SDR_PRX0</text>
<text x="198" y="65">SDR_PRX2</text>
<text x="198" y="67.5">SDR_PRX4</text>
<text x="112.9" y="75.1">SDR_PRXE</text>
<text x="133.8" y="82.7">GND</text>
<text x="196.1" y="82.7">B2_25_G1900_PRX</text>
<text x="46" y="84">VPA_4G_LMHB</text>
<text x="196.8" y="90.3">TX_RF_OUT_B2</text>
<text x="228.8" y="94.3">VPA_4G_LMHB</text>
<text x="41.2" y="96.7">靠近VCC</text>
<text x="76.9" y="118.3">SDR_TX0_HB</text>
<text x="125.4" y="122.1">SDR_RFFE1_CLK</text>
<text x="137.8" y="124.6">SDR_RFFE1_DATA</text>
<text x="177.5" y="124">SDR_RFFE7_CLK</text>
<text x="178.4" y="126.5">SDR_RFFE7_DATA</text>
<text x="111.8" y="132.2">VREG_S4A_1P8</text>
<text x="209.5" y="134.1">VREG_S4A_1P8</text>
<text x="87.8" y="144.9">VPH_PWR</text>
<text x="76.6" y="160.1">SDR_TX0_MB1</text>
<text x="42" y="171.6">TX_RF_OUT_B2</text>
<text x="140.3" y="179.8">B2_25_G1900_PRX</text>
<text x="101.6" y="184.4">6</text>
<text x="101.6" y="181.8">3</text>
<text x="103" y="182.3">TX</text>
<text x="103" y="184.8">ANT</text>
<text x="111.6" y="182.3">RX</text>
<text x="113.8" y="181.8">1</text>
<text x="105.8" y="188.9" transform="rotate(-90 105.8 188.9)">GND_4</text>
<text x="106.5" y="190.8" transform="rotate(-90 106.5 190.8)">8</text>
<text x="107.1" y="189.4" transform="rotate(-90 107.1 189.4)">GND_3</text>
<text x="107.7" y="190.7" transform="rotate(-90 107.7 190.7)">7</text>
<text x="108.3" y="189.4" transform="rotate(-90 108.3 189.4)">GND_2</text>
<text x="108.9" y="190.7" transform="rotate(-90 108.9 190.7)">5</text>
<text x="109.6" y="189.4" transform="rotate(-90 109.6 189.4)">GND_1</text>
<text x="110.3" y="190.8" transform="rotate(-90 110.3 190.8)">4</text>
<text x="110.9" y="189.4" transform="rotate(-90 110.9 189.4)">GND_0</text>
<text x="111.5" y="190.7" transform="rotate(-90 111.5 190.7)">2</text>
<text x="224.1" y="204.5">7_2/3/4G PTRX_MHB_PAMID_QM77048B</text>
<text x="239.4" y="204.5">32</text>
</g>
</svg>
